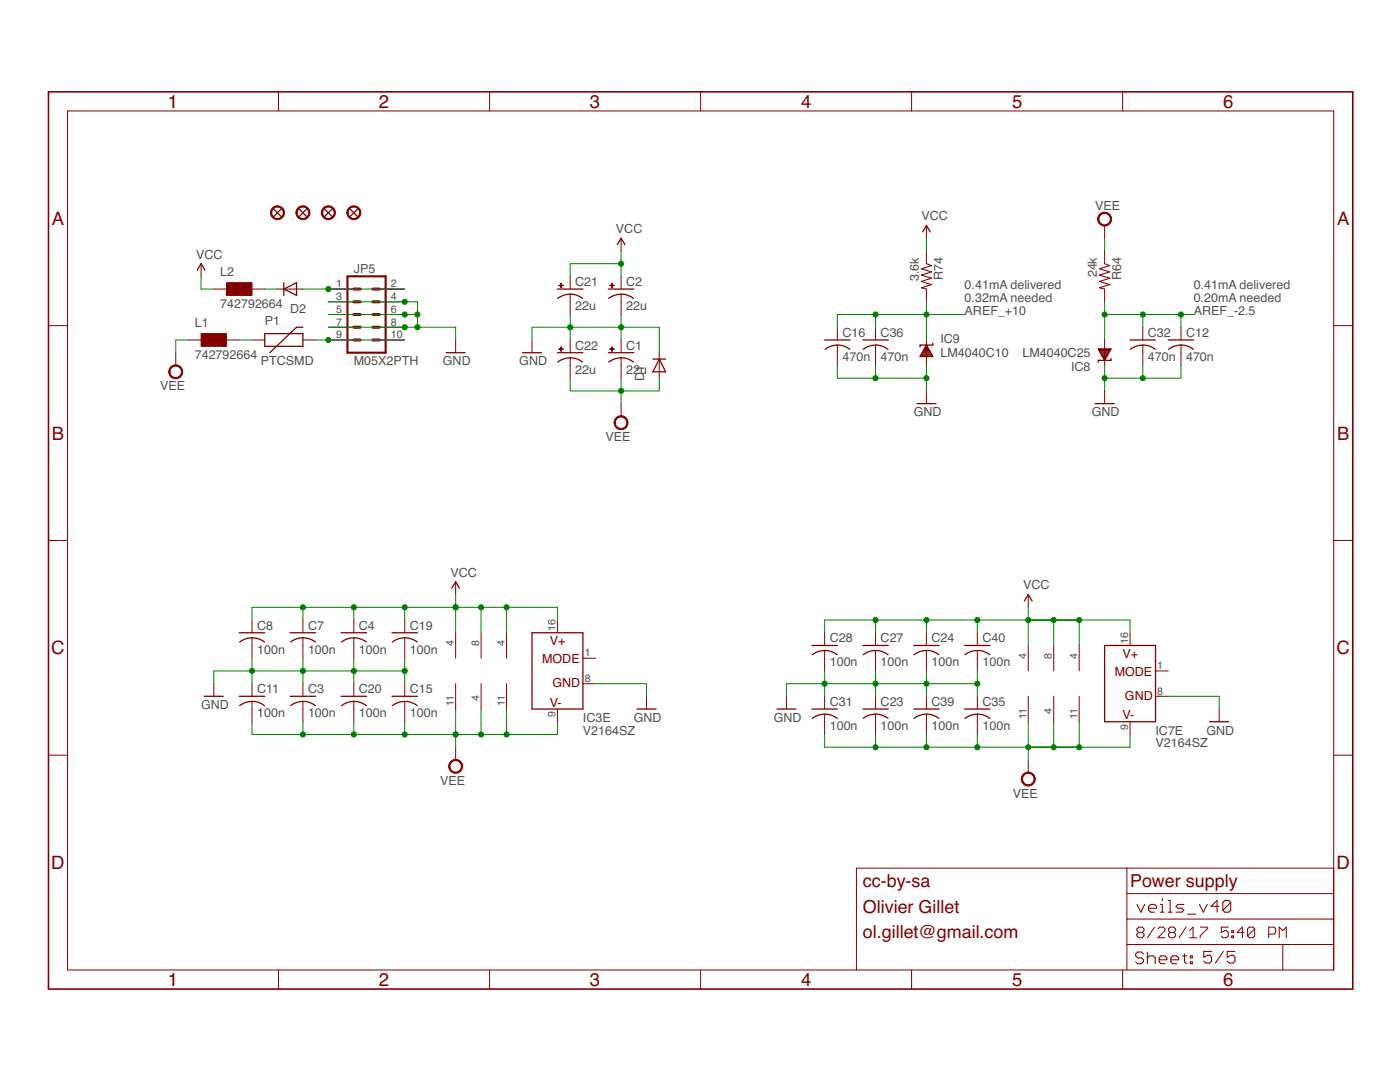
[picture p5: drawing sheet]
<svg xmlns="http://www.w3.org/2000/svg" width="279mm" height="216mm" viewBox="0 0 279 216" stroke-linecap="round" stroke-linejoin="round" font-family="sans-serif">
<g fill="none" stroke="#800000" stroke-width=".25">
<path d="M39.4 53.9l.7-1.3 .8 1.3M54.6 41.7l1.5 1.5M56.1 41.7l-1.5 1.5M56.6 57.7l2.6-1.3v2.5zM56.6 56.4v2.5M59.7 41.7l1.5 1.5M61.2 41.7l-1.5 1.5M64.8 41.7l1.5 1.5M66.3 41.7l-1.5 1.5M69.8 41.7l1.6 1.5M71.4 41.7l-1.6 1.5M111.3 57.7h5"/>
<path d="M111.3 59.5a4 4 0 0 1 5 0M121.4 57.7h5.1M121.5 59.5a4 4 0 0 1 4.9 0M123.2 48.8l.8-1.3 .7 1.3M184.1 46.3l.8-1.3 .8 1.3M52.8 66.6h7.7v2.5h-7.7zM60.5 65.3h-1.3l-5.4 5.1M89 70.4h3.8M104.3 70.4h3.8M111.3 70.4h5M111.3 72.2a4 4 0 0 1 5 0M121.4 70.4h5.1"/>
<path d="M121.5 72.2a4 4 0 0 1 4.9 0M130.3 71.6h2.5M131.6 71.6l1.2 2.6h-2.5zM164.6 67.8h5.1M164.7 69.7a4 4 0 0 1 4.9 0M172.2 67.8h5.1M172.3 69.7a4 4 0 0 1 4.9 0M183.7 71.1h2.4M183.8 70.9h2.2M183.9 70.7h2M184 70.4h1.8M184.1 70.2h1.5"/>
<path d="M184.3 70h1.2M184.4 69.8h1M184.5 69.5h.8M184.6 69.3h.5M184.8 69.1h.2M184.9 68.9l1.3 2.2h-2.6zM186.2 68.5v.4h-2.6v.3M219.2 69.6h2.5l-1.2 2.3zM219.2 69.8h2.4M219.4 70h2.1M219.5 70.2h1.9M219.6 70.4h1.7"/>
<path d="M219.8 70.7h1.3M219.9 70.9h1.1M220 71.1h.9M220.1 71.3h.7M220.2 71.5h.5M220.4 71.8h.1M221.7 71.5v.4h-2.5v.4M225.5 67.8h5.1M225.6 69.7a4 4 0 0 1 4.9 0M233.2 67.8h5M233.2 69.7a4 4 0 0 1 5 0M183 80.5h3.8"/>
<path d="M218.5 80.5h3.9M90.2 117.4l.7-1.3 .8 1.3M204.4 119.9l.8-1.3 .8 1.3M40.8 138.9h3.8M47.8 126.3h5M47.8 138.9h5M47.8 128.1a4 4 0 0 1 5 0M57.9 126.3h5.1M57.9 138.9h5.1M58 128.1a4 4 0 0 1 4.9 0M68.1 126.3h5.1M68.1 138.9h5.1"/>
<path d="M68.2 128.1a4 4 0 0 1 4.9 0M78.2 126.3h5.1M78.2 138.9h5.1M78.3 128.1a4 4 0 0 1 5 0M106.2 126.3h10.1v15.2h-10.1zM162 128.8h5.1M164.6 129.8a3.9 3.9 0 0 1 2.5 .8M164.6 129.8l-1.6 .3-.9 .5M172.2 128.8h5.1M174.7 129.8a3.9 3.9 0 0 1 2.5 .8M174.7 129.8l-1.5 .3-.9 .5M182.4 128.8h5"/>
<path d="M184.9 129.8a3.9 3.9 0 0 1 2.5 .8M184.9 129.8l-1.6 .3-.9 .5M192.5 128.8h5.1M195.1 129.8a3.9 3.9 0 0 1 2.4 .8M195.1 129.8l-1.6 .3-.9 .5M220.5 128.8h10.1v15.2h-10.1zM47.8 140.8a4 4 0 0 1 5 0M58 140.8a4 4 0 0 1 4.9 0M68.2 140.8a4 4 0 0 1 4.9 0M78.3 140.8a4 4 0 0 1 5 0M127.1 141.5h3.8M155.1 141.5h3.8"/>
<path d="M162 141.5h5.1M162.1 143.3a4 4 0 0 1 5 0M172.2 141.5h5.1M172.3 143.3a4 4 0 0 1 4.9 0M182.4 141.5h5M182.4 143.3a4 4 0 0 1 5 0M192.5 141.5h5.1M192.6 143.3a4 4 0 0 1 4.9 0M241.4 144h3.8"/>
</g>
<g fill="none" stroke="#800000" stroke-width=".2">
<path d="M55.6 18.3v3.8M97.7 18.3v3.8M139.8 18.3v3.8M181.9 18.3v3.8M224 18.3v3.8M13.5 22.1h252.7v171.4h-252.7zM40.1 52.6v2.5M42.7 57.7h2.5M50.3 57.7h2.5M55.4 57.7h5.1M65.5 57.7h5.1M75.7 57.7h5.1"/>
<path d="M113.8 55.1v2.6M113.8 58.7v4.1M124 47.5v2.6M124 55.1v2.6M124 58.7v4.1M184.9 45v2.5M184.9 50.1v2.5M184.9 57.7v2.5M220.5 45v2.5M220.5 50.1v2.5M220.5 57.7v2.5M9.7 65h3.8"/>
<path d="M35.1 70.4v2.5M37.6 67.8h2.5M45.2 67.8h2.6M50.3 67.8h2.5M60.5 67.8h2.5M65.5 67.8h5.1M65.5 65.3h5.1M65.5 62.8h5.1M65.5 60.2h5.1M75.7 67.8h5.1M75.7 65.3h5.1M75.7 62.8h5.1"/>
<path d="M75.7 60.2h5.1M90.9 67.8v2.6M106.2 67.8v2.6M113.8 67.8v2.6M113.8 71.4v4.1M124 67.8v2.6M124 71.4v4.1M131.6 70.4v5.1M167.1 65.3v2.5M167.1 68.9v4M174.7 65.3v2.5M174.7 68.9v4"/>
<path d="M184.9 67.8v5.1M184.9 78v2.5M220.5 67.8v5.1M220.5 78v2.5M228.1 65.3v2.5M228.1 68.9v4M235.7 65.3v2.5M235.7 68.9v4M266.2 65h3.8M124 80.5v2.6M9.7 107.8h3.8M90.9 116.1v2.5"/>
<path d="M205.2 118.6v2.6M266.2 107.8h3.8M42.7 136.4v2.5M50.3 123.7v2.6M50.3 127.3v4M50.3 136.4v2.5M50.3 140v4M60.5 123.7v2.6M60.5 127.3v4M60.5 136.4v2.5M60.5 140v4M70.6 123.7v2.6"/>
<path d="M70.6 127.3v4M70.6 136.4v2.5M70.6 140v4M80.8 123.7v2.6M80.8 127.3v4M80.8 136.4v2.5M80.8 140v4M90.9 126.3v5M90.9 136.4v5.1M96 126.3v5M96 136.4v5.1M101.1 126.3v5"/>
<path d="M101.1 136.4v5.1M111.3 123.7v2.6M116.3 136.4h2.6M116.3 131.3h2.6M129 138.9v2.6M157 138.9v2.6M164.6 126.3v2.5M164.6 129.8v4.1M164.6 138.9v2.6M174.7 126.3v2.5M174.7 129.8v4.1M174.7 138.9v2.6"/>
<path d="M184.9 126.3v2.5M184.9 129.8v4.1M184.9 138.9v2.6M195.1 126.3v2.5M195.1 129.8v4.1M195.1 138.9v2.6M205.2 128.8v5.1M205.2 138.9v5.1M210.3 128.8v5.1M210.3 138.9v5.1M215.4 128.8v5.1M215.4 138.9v5.1"/>
<path d="M225.5 126.3v2.5M230.6 138.9h2.6M230.6 133.9h2.6M9.7 150.7h3.8M90.9 149.1v2.5M111.3 141.5v2.5M164.6 142.5v4.1M174.7 142.5v4.1M184.9 142.5v4.1M195.1 142.5v4.1M205.2 151.6v2.6M225.5 144v2.6"/>
<path d="M243.3 141.5v2.5M266.2 150.7h3.8M224.9 173.2v20.3M224.9 178.3h41.3M266.2 173.2h-95.3v20.3M55.6 193.5v3.9M97.7 193.5v3.9M139.8 193.5v3.9M181.9 193.5v3.9M224 193.5v3.9M224.9 188.5h41.3M224.9 183.4h41.3"/>
<path d="M227.2 186.1l-.3-.4v-.3l.3-.4h.7l.4 .4v.3l-.4 .4M227.2 186.1l-.3 .3v.4l.3 .3h.7l.4-.3v-.4l-.4-.3M227.2 186.1h.7M230.4 185l-1.4 2.1M231.1 185.4l.4-.4h.7l.3 .4v.3l-1.4 1.4h1.4M233.6 186.1l-.4-.4v-.3l.4-.4h.7l.3 .4v.3l-.3 .4M233.6 186.1l-.4 .3v.4l.4 .3h.7l.3-.3v-.4l-.3-.3M233.6 186.1h.7M236.7 185l-1.4 2.1M237.4 187.1h1.4M237.4 185.7l.7-.7v2.1M239.5 185h1.4v.4l-1.4 1.4v.3"/>
<path d="M245.1 185h-1.4v1.1l.7-.4h.4l.3 .4v.7l-.3 .3h-.7l-.4-.3M245.8 186.8h.4v.3h-.4zM245.8 185.7h.4v.4h-.4zM248.3 186.1h-1.4l1-1.1v2.1M250.4 185.4l-.4-.4h-.7l-.3 .4v1.4M250.4 185.4v1.4l-.4 .3h-.7l-.3-.3M250.4 185.4l-1.4 1.4M253.2 186.4h1.1l.3-.3v-.7l-.3-.4h-1.1v2.1M255.3 187.1v-2.1l.7 .7 .7-.7v2.1M256 188.5v5"/>
</g>
<g fill="none" stroke="#800000" stroke-width=".21">
<path d="M184.9 52.6l1 .4-2 .6 2 .7-2 .6 2 .6-2 .7 2 .6-2 .6 1 .3M220.5 52.6l1 .4-2.1 .6 2.1 .7-2.1 .6 2.1 .6-2.1 .7 2.1 .6-2.1 .6 1.1 .3M232 179.3v.4M233.1 179.7h.4v2.3M226.9 180.5l.8 1.5 .8-1.5M228.2 190.4l-.4-.4h-.8l-.3 .4v.3l.3 .4h.8l.4 .4v.4l-.4 .4h-.8l-.3-.4M229 191.1l.4-.4h.7l.4 .4v1.2M229 190v2.3M229.2 181.2h1.6v-.4l-.4-.3h-.8l-.4 .3v.8l.4 .4h.8M231.3 191.5h1.6v-.4l-.4-.4h-.8l-.4 .4v.8l.4 .4h.8M231.6 182h.7M231.6 180.5h.4v1.5"/>
<path d="M233.1 182h.8M233.7 191.5h1.5v-.4l-.4-.4h-.7l-.4 .4v.8l.4 .4h.7M236 190.7h.8M236.3 180.5h-1.2l-.4 .3 .4 .4h.8l.4 .4-.4 .4h-1.2M236.4 190.4v1.5l.4 .4M237 182.4h1.6M237.6 190.7h.4v.4h-.4zM237.6 191.9h.4v.4h-.4zM239.4 180.5l.8 1.5 .7-1.5M241.8 189.8h-1.6v1.2l.8-.4h.4l.4 .4v.8l-.4 .4h-.8l-.4-.4M243.3 180.8h-1.6l1.2-1.1v2.3M244.1 189.8l-1.5 2.4"/>
<path d="M245.6 180.1v1.5l-.4 .4h-.8l-.3-.4M245.6 180.1l-.4-.4h-.8l-.3 .4v1.5M245.6 180.1l-1.5 1.5M246.5 189.8h-1.6v1.2l.8-.4h.4l.4 .4v.8l-.4 .4h-.8l-.4-.4"/>
</g>
<g fill="#800000" stroke="#800000" stroke-width=".2">
<path d="M219.4 42.8a1.4 1.4 0 0 1 2.2 .2 1.4 1.4 0 0 1-.8 2.1 1.4 1.4 0 0 1-1.7-1.4h.2a1.15 1.15 0 0 1 1.6-1.1 1.15 1.15 0 0 1 .3 2 1.15 1.15 0 0 1-1.8-.6l-.1-.3h-.2z" fill-rule="evenodd"/>
<path d="M34 73.2a1.4 1.4 0 0 1 2.3 .2 1.4 1.4 0 0 1-.8 2.1 1.4 1.4 0 0 1-1.8-1.3h.2a1.14 1.14 0 0 1 1.7-.9 1.14 1.14 0 0 1 .2 1.9 1.14 1.14 0 0 1-1.8-.7l-.1-.3h-.2z" fill-rule="evenodd"/>
<path d="M122.9 83.4a1.39 1.39 0 0 1 2.2 .2 1.39 1.39 0 0 1-.8 2.1 1.39 1.39 0 0 1-1.7-1.4h.2a1.14 1.14 0 0 1 1.7-.9 1.14 1.14 0 0 1 .1 1.9 1.14 1.14 0 0 1-1.8-.7v-.3h-.2z" fill-rule="evenodd"/>
<path d="M54.4 41.5a1.4 1.4 0 0 1 2.2 .2 1.4 1.4 0 0 1-.8 2.1 1.4 1.4 0 0 1-1.8-1.3h.2a1.15 1.15 0 0 1 1.6-1.1 1.15 1.15 0 0 1 .3 1.9 1.15 1.15 0 0 1-1.8-.6l-.1-.2h-.2z" fill-rule="evenodd"/>
<path d="M59.4 41.5a1.4 1.4 0 0 1 2.3 .2 1.4 1.4 0 0 1-.9 2.1 1.4 1.4 0 0 1-1.7-1.3h.2a1.15 1.15 0 0 1 1.6-1.1 1.15 1.15 0 0 1 .3 1.9 1.15 1.15 0 0 1-1.8-.6l-.1-.2h-.2z" fill-rule="evenodd"/>
<path d="M64.5 41.5a1.4 1.4 0 0 1 2.2 .2 1.4 1.4 0 0 1-.8 2.1 1.4 1.4 0 0 1-1.8-1.3h.3a1.15 1.15 0 0 1 1.6-1.1 1.15 1.15 0 0 1 .3 1.9 1.15 1.15 0 0 1-1.9-.6v-.2h-.3z" fill-rule="evenodd"/>
<path d="M69.6 41.5a1.4 1.4 0 0 1 2.2 .2 1.4 1.4 0 0 1-.8 2.1 1.4 1.4 0 0 1-1.8-1.3h.3a1.15 1.15 0 0 1 1.6-1.1 1.15 1.15 0 0 1 .3 1.9 1.15 1.15 0 0 1-1.9-.6v-.2h-.3z" fill-rule="evenodd"/>
<path d="M89.9 152a1.4 1.4 0 0 1 2.2 .2 1.4 1.4 0 0 1-.8 2.1 1.4 1.4 0 0 1-1.8-1.4h.3a1.15 1.15 0 0 1 1.6-1 1.15 1.15 0 0 1 .3 1.9 1.15 1.15 0 0 1-1.9-.6v-.3h-.3z" fill-rule="evenodd"/>
<path d="M204.2 154.5a1.4 1.4 0 0 1 2.2 .2 1.4 1.4 0 0 1-.8 2.1 1.4 1.4 0 0 1-1.8-1.4h.3a1.15 1.15 0 0 1 1.6-1 1.15 1.15 0 0 1 .3 1.9 1.15 1.15 0 0 1-1.9-.6v-.3h-.3z" fill-rule="evenodd"/>
</g>
<g fill="#800000" stroke="#800000" stroke-width=".2">
<path d="M121.7 56.9h.9v.1h-.9z"/>
<path d="M122.1 56.5h.1v.9h-.1z"/>
<path d="M121.7 69.6h.9v.1h-.9z"/>
<path d="M122.1 69.2h.1v.9h-.1z"/>
<path d="M45.2 56.4h5.1v2.5h-5.1z"/>
<path d="M40.1 66.6h5.1v2.5h-5.1z"/>
<path d="M111.5 56.9h.9v.1h-.9z"/>
<path d="M111.9 56.5h.1v.9h-.1z"/>
<path d="M111.5 69.6h.9v.1h-.9z"/>
<path d="M111.9 69.2h.1v.9h-.1z"/>
</g>
<path d="M69.3 55.1h7.7v15.3h-7.7z" fill="none" stroke="#800000" stroke-width=".42"/>
<path d="M70.6 57.7h1.3M74.4 57.7h1.3M70.6 62.8h1.3M70.6 65.3h1.3M70.6 67.8h1.3M70.6 60.2h1.3M74.4 62.8h1.3M74.4 65.3h1.3M74.4 67.8h1.3M74.4 60.2h1.3" fill="none" stroke="#800000" stroke-width=".61"/>
<path d="M9.7 18.3h260.3v179.1h-260.3z" fill="none" stroke="#800000" stroke-width=".32"/>
<g fill="none" stroke="#008000" stroke-width=".2">
<path d="M40.1 55.1v2.6h2.6M52.8 57.7h2.6M60.5 57.7h20.3M124 50.1v5M124 52.6h-10.2v2.5M184.9 47.5v2.6M220.5 47.5v2.6M37.6 67.8h-2.5v2.6M47.8 67.8h2.5M63 67.8h17.8M65.5 60.2h17.8v5.1M65.5 62.8h17.8"/>
<path d="M65.5 65.3h25.4v2.5M106.2 67.8v-2.5h25.4v5.1M113.8 75.5v2.5h17.8v-2.5M113.8 62.8v5M124 62.8v5M124 75.5v5M167.1 72.9v2.6h17.8M174.7 62.8v2.5M174.7 72.9v2.6M184.9 60.2v7.6M184.9 72.9v5.1M192.5 62.8h-25.4v2.5"/>
<path d="M220.5 60.2v7.6M220.5 72.9v5.1M220.5 62.8h17.7M228.1 62.8v2.5M228.1 72.9v2.6M235.7 72.9v2.6h-15.2M235.7 62.8v2.5M90.9 118.6v7.7M50.3 123.7v-2.5h61v2.5M50.3 131.3v5.1M60.5 121.2v2.5M60.5 131.3v5.1"/>
<path d="M70.6 121.2v2.5M70.6 131.3v5.1M80.8 133.9h-38.1v2.5M80.8 121.2v2.5M80.8 131.3v5.1M96 121.2v5.1M101.1 121.2v5.1M118.9 136.4h10.1v2.5M164.6 126.3v-2.6h60.9v2.6M164.6 133.9v5M174.7 123.7v2.6M174.7 133.9v5"/>
<path d="M184.9 123.7v2.6M184.9 133.9v5M195.1 136.4h-38.1v2.5M195.1 123.7v2.6M195.1 133.9v5M205.2 121.2v7.6M210.3 123.7v5.1M215.4 123.7v5.1M233.2 138.9h10.1v2.6M50.3 144v2.6h61v-2.6M60.5 144v2.6M70.6 144v2.6"/>
<path d="M80.8 144v2.6M90.9 141.5v7.6M96 141.5v5.1M101.1 141.5v5.1M164.6 146.6v2.5h60.9v-2.5M174.7 146.6v2.5M184.9 146.6v2.5M195.1 146.6v2.5M205.2 144v7.6M210.3 144v5.1M215.4 144v5.1"/>
</g>
<g fill="#008000" stroke="#008000" stroke-width=".2">
<circle cx="220.5" cy="75.5" r=".51"/>
<circle cx="228.1" cy="75.5" r=".51"/>
<circle cx="83.3" cy="62.8" r=".51"/>
<circle cx="83.3" cy="65.3" r=".51"/>
<circle cx="80.8" cy="65.3" r=".51"/>
<circle cx="80.8" cy="62.8" r=".51"/>
<circle cx="80.8" cy="60.2" r=".51"/>
<circle cx="124" cy="65.3" r=".51"/>
<circle cx="113.8" cy="65.3" r=".51"/>
<circle cx="184.9" cy="75.5" r=".51"/>
<circle cx="174.7" cy="75.5" r=".51"/>
<circle cx="60.5" cy="133.9" r=".51"/>
<circle cx="70.6" cy="133.9" r=".51"/>
<circle cx="80.8" cy="133.9" r=".51"/>
<circle cx="50.3" cy="133.9" r=".51"/>
<circle cx="174.7" cy="136.4" r=".51"/>
<circle cx="184.9" cy="136.4" r=".51"/>
<circle cx="195.1" cy="136.4" r=".51"/>
<circle cx="164.6" cy="136.4" r=".51"/>
<circle cx="228.1" cy="62.8" r=".51"/>
<circle cx="220.5" cy="62.8" r=".51"/>
<circle cx="235.7" cy="62.8" r=".51"/>
<circle cx="124" cy="78" r=".51"/>
<circle cx="184.9" cy="149.1" r=".51"/>
<circle cx="195.1" cy="149.1" r=".51"/>
<circle cx="205.2" cy="149.1" r=".51"/>
<circle cx="215.4" cy="149.1" r=".51"/>
<circle cx="210.3" cy="149.1" r=".51"/>
<circle cx="174.7" cy="149.1" r=".51"/>
<circle cx="101.1" cy="146.6" r=".51"/>
<circle cx="90.9" cy="146.6" r=".51"/>
<circle cx="80.8" cy="146.6" r=".51"/>
<circle cx="70.6" cy="146.6" r=".51"/>
<circle cx="96" cy="146.6" r=".51"/>
<circle cx="60.5" cy="146.6" r=".51"/>
<circle cx="90.9" cy="121.2" r=".51"/>
<circle cx="70.6" cy="121.2" r=".51"/>
<circle cx="80.8" cy="121.2" r=".51"/>
<circle cx="101.1" cy="121.2" r=".51"/>
<circle cx="96" cy="121.2" r=".51"/>
<circle cx="60.5" cy="121.2" r=".51"/>
<circle cx="184.9" cy="123.7" r=".51"/>
<circle cx="195.1" cy="123.7" r=".51"/>
<circle cx="215.4" cy="123.7" r=".51"/>
<circle cx="205.2" cy="123.7" r=".51"/>
<circle cx="210.3" cy="123.7" r=".51"/>
<circle cx="174.7" cy="123.7" r=".51"/>
<circle cx="124" cy="52.6" r=".51"/>
<circle cx="184.9" cy="62.8" r=".51"/>
<circle cx="174.7" cy="62.8" r=".51"/>
<circle cx="65.5" cy="57.7" r=".51"/>
<circle cx="65.5" cy="67.8" r=".51"/>
</g>
<g font-size="3.7" fill="#800000">
<text x="33.5" y="21.5">1</text>
<text x="75.6" y="21.5">2</text>
<text x="117.7" y="21.5">3</text>
<text x="159.9" y="21.5">4</text>
<text x="202" y="21.5">5</text>
<text x="244.1" y="21.5">6</text>
<text x="10.3" y="44.9">A</text>
<text x="266.8" y="44.9">A</text>
<text x="10.3" y="87.7">B</text>
<text x="266.8" y="87.7">B</text>
<text x="10.2" y="130.6">C</text>
<text x="266.7" y="130.6">C</text>
<text x="10.2" y="173.4">D</text>
<text x="266.7" y="173.4">D</text>
<text x="33.5" y="196.7">1</text>
<text x="75.6" y="196.7">2</text>
<text x="117.7" y="196.7">3</text>
<text x="159.9" y="196.7">4</text>
<text x="202" y="196.7">5</text>
<text x="244.1" y="196.7">6</text>
</g>
<g font-size="3.6" fill="#800000">
<text x="172.2" y="177">cc-by-sa</text>
<text x="225.5" y="177">Power supply</text>
<text x="172.2" y="182.1">Olivier Gillet</text>
<text x="172.2" y="187.2">ol.gillet@gmail.com</text>
</g>
<g font-size="2.5" fill="#505050">
<text x="218.5" y="41.8">VEE</text>
<text x="122.9" y="46.5">VCC</text>
<text x="183.9" y="44">VCC</text>
<text x="39.1" y="51.6">VCC</text>
<text x="44" y="55.1">L2</text>
<text x="70.6" y="54.4">JP5</text>
<text x="114.8" y="57.1">C21</text>
<text x="125" y="57.1">C2</text>
<text x="183.4" y="56.1" transform="rotate(-90 183.4 56.1)">3.6k</text>
<text x="188.2" y="55.9" transform="rotate(-90 188.2 55.9)">R74</text>
<text x="192.5" y="57.7">0.41mA delivered</text>
<text x="218.9" y="55.4" transform="rotate(-90 218.9 55.4)">24k</text>
<text x="223.7" y="55.9" transform="rotate(-90 223.7 55.9)">R64</text>
<text x="238.2" y="57.7">0.41mA delivered</text>
<text x="38.9" y="65.3">L1</text>
<text x="44" y="61.5">742792664</text>
<text x="52.8" y="64.8">P1</text>
<text x="57.9" y="62.5">D2</text>
<text x="114.8" y="61.9">22u</text>
<text x="125" y="61.9">22u</text>
<text x="192.5" y="60.2">0.32mA needed</text>
<text x="192.5" y="62.8">AREF_+10</text>
<text x="238.2" y="60.2">0.20mA needed</text>
<text x="238.2" y="62.8">AREF_-2.5</text>
<text x="38.9" y="71.7">742792664</text>
<text x="114.8" y="69.8">C22</text>
<text x="125" y="69.8">C1</text>
<text x="168.1" y="67.2">C16</text>
<text x="175.8" y="67.2">C36</text>
<text x="187.7" y="71.3">LM4040C10</text>
<text x="187.7" y="68.5">IC9</text>
<text x="204" y="71.3">LM4040C25</text>
<text x="229.1" y="67.2">C32</text>
<text x="236.7" y="67.2">C12</text>
<text x="32" y="77.9">VEE</text>
<text x="52.1" y="72.9">PTCSMD</text>
<text x="70.6" y="72.9">M05X2PTH</text>
<text x="88.4" y="72.9">GND</text>
<text x="103.6" y="72.9">GND</text>
<text x="114.8" y="74.6">22u</text>
<text x="125" y="74.6">22u</text>
<text x="128.5" y="76.1" transform="rotate(-90 128.5 76.1)">D1</text>
<text x="168.1" y="72">470n</text>
<text x="175.8" y="72">470n</text>
<text x="213.8" y="74.1">IC8</text>
<text x="229.1" y="72">470n</text>
<text x="236.7" y="72">470n</text>
<text x="182.4" y="83.1">GND</text>
<text x="217.9" y="83.1">GND</text>
<text x="120.9" y="88">VEE</text>
<text x="89.9" y="115.1">VCC</text>
<text x="204.2" y="117.6">VCC</text>
<text x="51.3" y="125.6">C8</text>
<text x="61.5" y="125.6">C7</text>
<text x="71.6" y="125.6">C4</text>
<text x="81.8" y="125.6">C19</text>
<text x="51.3" y="130.4">100n</text>
<text x="61.5" y="130.4">100n</text>
<text x="71.6" y="130.4">100n</text>
<text x="81.8" y="130.4">100n</text>
<text x="165.6" y="128.2">C28</text>
<text x="175.8" y="128.2">C27</text>
<text x="185.9" y="128.2">C24</text>
<text x="196.1" y="128.2">C40</text>
<text x="165.6" y="133">100n</text>
<text x="175.8" y="133">100n</text>
<text x="185.9" y="133">100n</text>
<text x="196.1" y="133">100n</text>
<text x="40.1" y="141.5">GND</text>
<text x="51.3" y="143.1">100n</text>
<text x="51.3" y="138.3">C11</text>
<text x="61.5" y="143.1">100n</text>
<text x="61.5" y="138.3">C3</text>
<text x="71.6" y="143.1">100n</text>
<text x="71.6" y="138.3">C20</text>
<text x="81.8" y="143.1">100n</text>
<text x="81.8" y="138.3">C15</text>
<text x="165.6" y="140.9">C31</text>
<text x="175.8" y="140.9">C23</text>
<text x="185.9" y="140.9">C39</text>
<text x="196.1" y="140.9">C35</text>
<text x="116.3" y="146.6">V2164SZ</text>
<text x="116.3" y="144">IC3E</text>
<text x="126.5" y="144">GND</text>
<text x="154.4" y="144">GND</text>
<text x="165.6" y="145.7">100n</text>
<text x="175.8" y="145.7">100n</text>
<text x="185.9" y="145.7">100n</text>
<text x="196.1" y="145.7">100n</text>
<text x="230.6" y="149.1">V2164SZ</text>
<text x="230.6" y="146.6">IC7E</text>
<text x="240.8" y="146.6">GND</text>
<text x="87.8" y="156.6">VEE</text>
<text x="202.1" y="159.1">VEE</text>
</g>
<g font-size="2.5" fill="#800000">
<text x="109.7" y="128.8">V+</text>
<text x="224" y="131.3">V+</text>
<text x="108.2" y="132.3">MODE</text>
<text x="110.2" y="137.2">GND</text>
<text x="222.5" y="134.9">MODE</text>
<text x="109.7" y="141">V-</text>
<text x="224" y="143.5">V-</text>
<text x="224.5" y="139.7">GND</text>
</g>
<g font-size="2.1" fill="#505050">
<text x="67.1" y="59.9">3</text>
<text x="67.1" y="57.3">1</text>
<text x="78" y="59.9">4</text>
<text x="78" y="57.3">2</text>
<text x="67.1" y="65">7</text>
<text x="67.1" y="62.4">5</text>
<text x="78" y="65">8</text>
<text x="78" y="62.4">6</text>
<text x="67.1" y="67.5">9</text>
<text x="78" y="67.5">10</text>
<text x="110.9" y="125.9" transform="rotate(-90 110.9 125.9)">16</text>
<text x="90.6" y="129" transform="rotate(-90 90.6 129)">4</text>
<text x="95.7" y="129" transform="rotate(-90 95.7 129)">8</text>
<text x="100.7" y="129" transform="rotate(-90 100.7 129)">4</text>
<text x="116.7" y="131">1</text>
<text x="204.9" y="131.5" transform="rotate(-90 204.9 131.5)">4</text>
<text x="209.9" y="131.5" transform="rotate(-90 209.9 131.5)">8</text>
<text x="215" y="131.5" transform="rotate(-90 215 131.5)">4</text>
<text x="225.2" y="128.4" transform="rotate(-90 225.2 128.4)">16</text>
<text x="116.7" y="136.1">8</text>
<text x="231" y="133.5">1</text>
<text x="90.6" y="141" transform="rotate(-90 90.6 141)">11</text>
<text x="95.7" y="139.9" transform="rotate(-90 95.7 139.9)">4</text>
<text x="100.7" y="141" transform="rotate(-90 100.7 141)">11</text>
<text x="110.9" y="143" transform="rotate(-90 110.9 143)">9</text>
<text x="204.9" y="143.5" transform="rotate(-90 204.9 143.5)">11</text>
<text x="209.9" y="142.5" transform="rotate(-90 209.9 142.5)">4</text>
<text x="215" y="143.5" transform="rotate(-90 215 143.5)">11</text>
<text x="231" y="138.6">8</text>
<text x="225.2" y="145.6" transform="rotate(-90 225.2 145.6)">9</text>
</g>
</svg>
